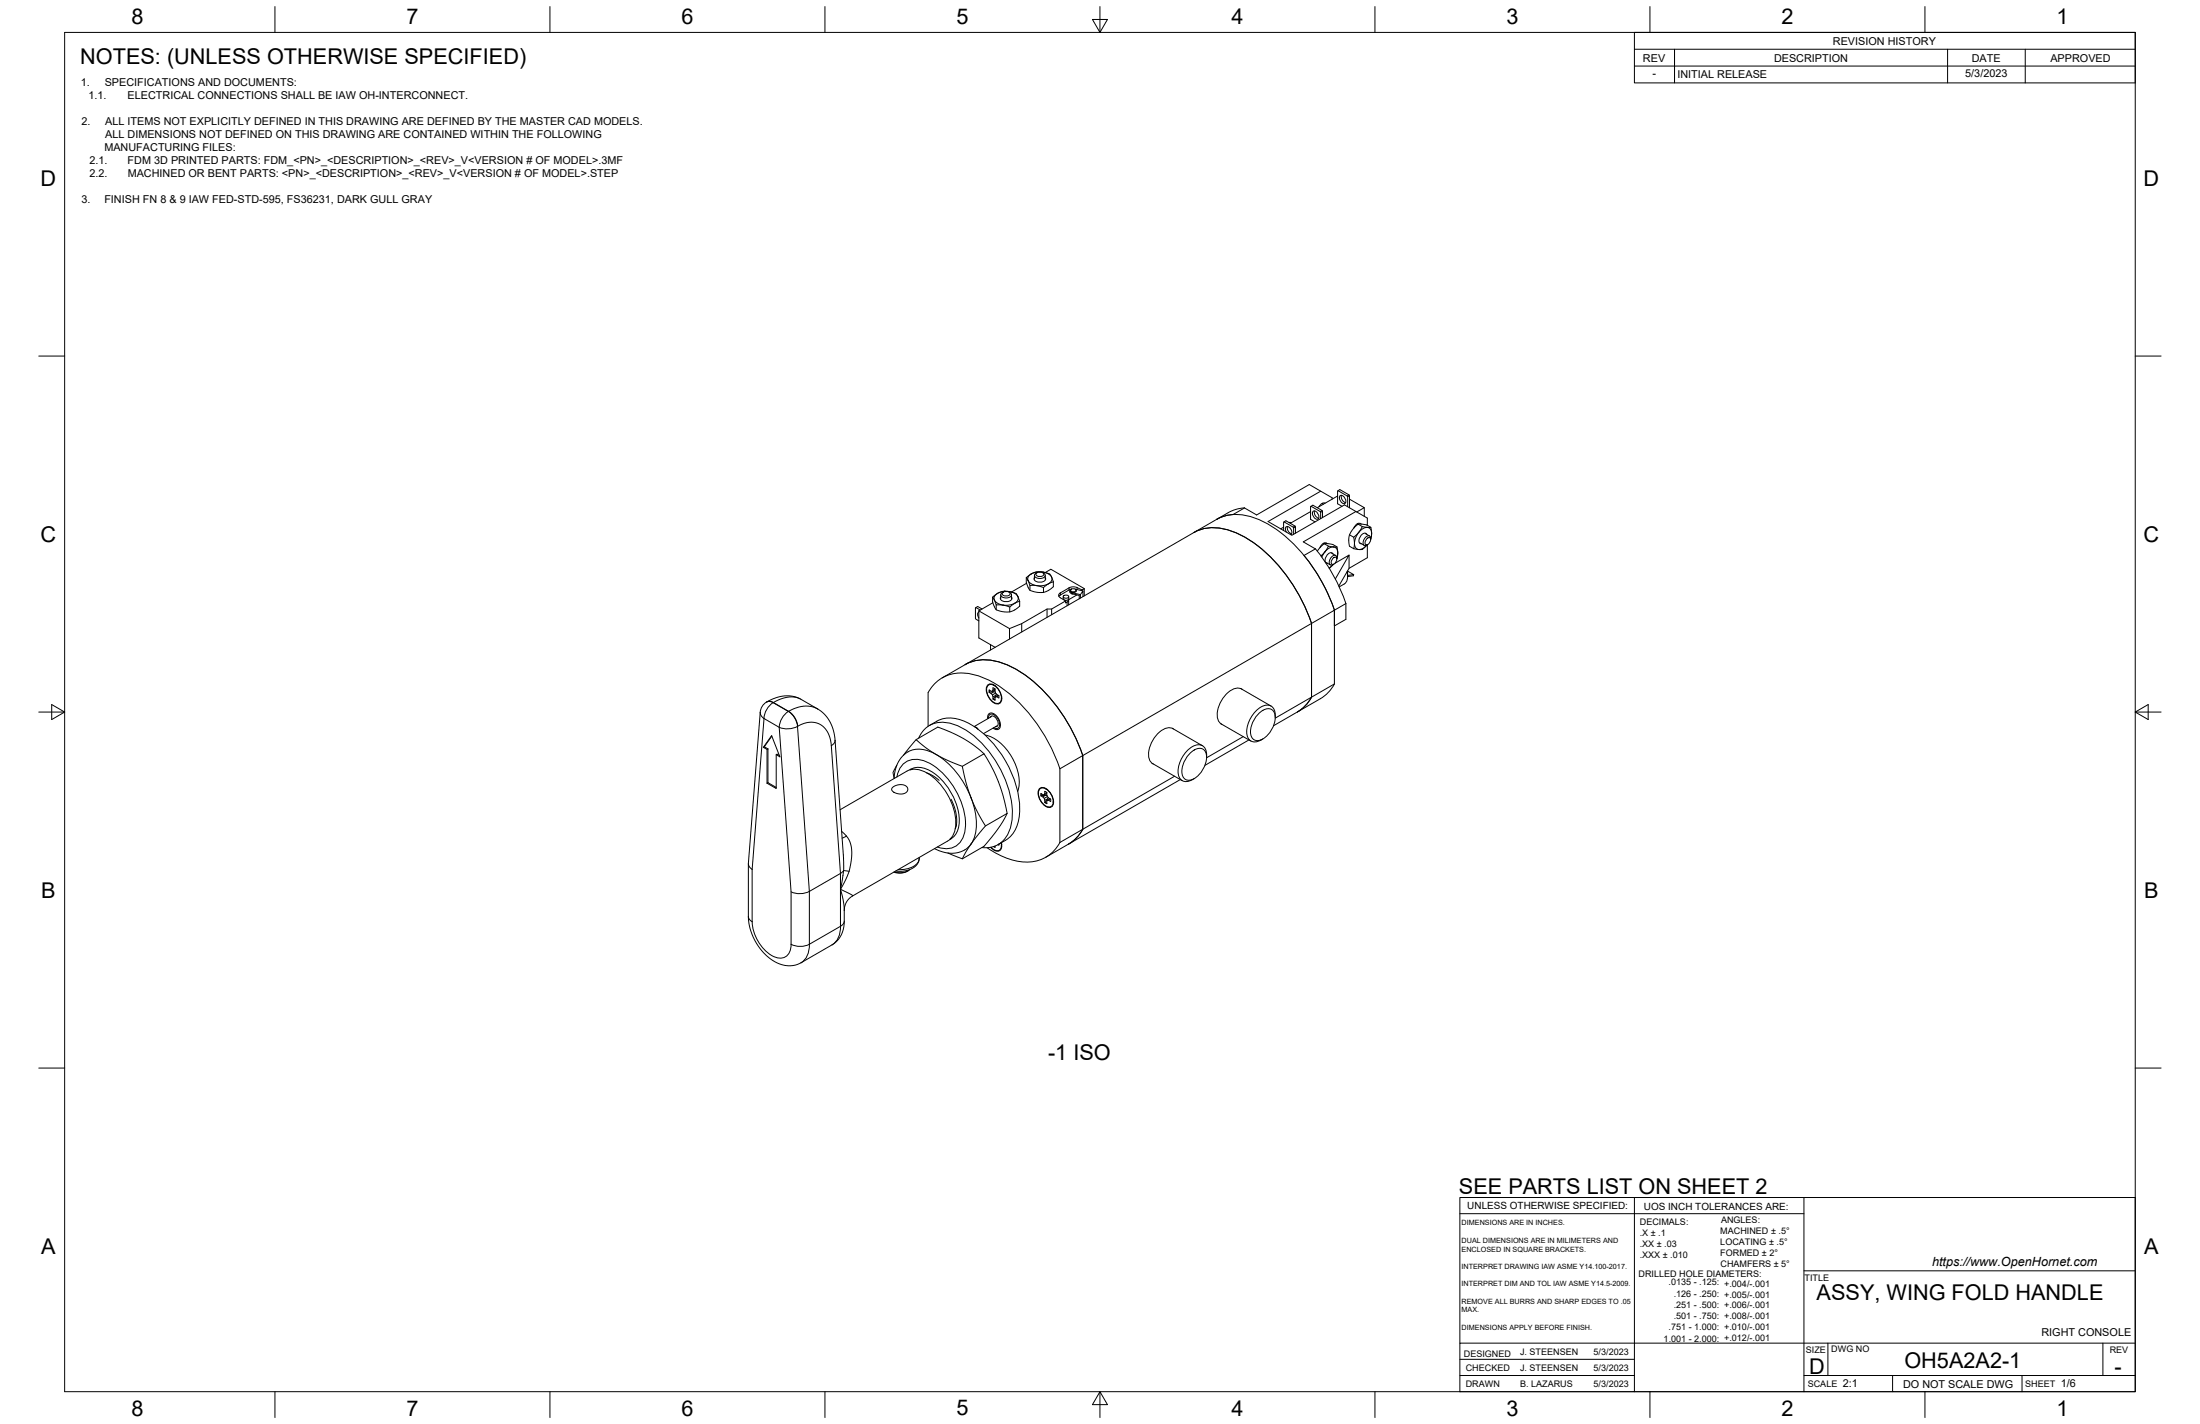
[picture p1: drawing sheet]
<svg xmlns="http://www.w3.org/2000/svg" width="864mm" height="559mm" viewBox="0 0 864 559" stroke-linecap="round" stroke-linejoin="round" font-family="sans-serif">
<!-- layer: Visible -->
<g fill="none" stroke="#000" stroke-width=".39">
<path d="M488.5 199.3l-4.5 2.6M488.5 199.3a14.5 14.5 0 0 0-6.4 1.9l-13.4 7.8M514.6 198.7l.8-.5 3.6 2.1 .1 2.8M518.4 192.7l-20.6 12 9.3 5.4 20.7-12 8.9 5.2v2.8M520.2 197.5a2.01 2.01 0 0 0-2.4 1.3M522.9 195.9v-.6l-9-5.2-20.6 12-4.8-2.8M525.1 194.6l-8 4.6M525.3 192.6l.6-.5 3.6 2.1 .2 5.1M526 194.5a1.93 1.93 0 0 1 1.9 1 1.93 1.93 0 0 1-.1 2.1 2.25 2.25 0 0 1-1.8-3.1zM526.6 194.4a2.5 2.5 0 0 0 1.6 2.9M526.8 198.7l-1.7-1 .2-5.1 3.7 2.3v3.9M529.5 194.2l-.7 .4"/>
<path d="M529.7 195.9l5.8 3.3-2.9 1.7M529.7 194.5l-.7 .4M535.5 199.2v3.4M468.7 209l-89.9 51.8M468.7 209a18.6 18.6 0 0 1 17 .3 57.2 57.2 0 0 1 25.2 26.1l3.9 9.2M484.1 201.9a14.5 14.5 0 0 0-6.4 1.9 18.6 18.6 0 0 1 17 .3 57.2 57.2 0 0 1 25.2 26.1l3.9 9.3M503.9 208.2l.1-3.4 3.6 2.1 .2 2.8M503.9 206.9l-1.1 .6M504 204.8l.8-.4 3.6 2 .1 2.8M504.9 208.8a1.12 1.12 0 0 1-.4-1.4 1.12 1.12 0 0 1 1.4-.6 2.25 2.25 0 0 1 .9 3M505.4 206.6a2.5 2.5 0 0 0 1.6 2.9M506 205.1h.9"/>
<path d="M508.4 206.4l-.8 .5M508.5 206.8l-.7 .4M514.5 200.8l-8 4.6M515.4 200.7a1.93 1.93 0 0 1 2 .9 1.93 1.93 0 0 1-.2 2.2 2.25 2.25 0 0 1-1.8-3.1zM516 200.5a2.5 2.5 0 0 0 1.6 2.9M516.4 215.4l-4.5 2.6a69.3 69.3 0 0 1 11.9 21.5M516.4 215.4a69.3 69.3 0 0 1 11.9 21.5M518.3 214.5l.1 .1M518.4 203.5l-.2-2.8-3.7-1.9v5l1.7 1M519 200.3l-.8 .4M519.1 200.6l-.7 .4M519.8 213.4l1.7 .9"/>
<path d="M520.9 213.3a1.97 1.97 0 0 0-2.8 1.6M522.7 217.1l1.6 .9M523.3 217.4a1.6 1.6 0 0 0-2.7 .9 1.6 1.6 0 0 0 .5 2.8M523.3 219l1-.4a1.69 1.69 0 0 1 .1 1.9 1.69 1.69 0 0 1-1.6 .8l-.2-1zM523.4 214.6l-.6-.1a1.21 1.21 0 0 0-1.3-.1 1.21 1.21 0 0 0-.7 1.1l-2.3 2.6M523.4 214.6l.5 .1a.82 .82 0 0 1 1 .1 .82 .82 0 0 1 .1 1l.1 1.2M523.5 214.6a5.9 5.9 0 0 0-4.6 4M523.5 214.6l1.2 .7 .4 1.7M524.8 219v.4M524.8 219l-.3-.9a2.31 2.31 0 0 0-2.7 2.6l.3 .9h1.2M524.8 214.6l-1.6-.9-2.6-.4a5 5 0 0 0-3.2 2.6l-.3 .4M525.1 217l-.3 2.2"/>
<path d="M525.1 217l-.3 2M529.6 217.8v5.2l-4.1 7M529.7 209.9l1.7 .9M531.4 215.3l2 .3M531.6 206.9h.1M531.7 213.2l-.3 2.1M531.7 213.3l.4 1.6 1.3 .7M532.3 200.7l-20.7 11.9 4.8 2.8M533.1 205.7l1.7 .9M533.4 208.9l-.8 .8a1.66 1.66 0 0 0-1 2.4l.1 1.1M533.4 215.6l1.6-.4 1.6-1.3-.9 .8a2.23 2.23 0 0 1-2.3 .9zM533.4 208.9l-1.4 2.5-.3 1.9"/>
<path d="M533.9 213.1l1.6 .9M534.2 205.6a1.97 1.97 0 0 0-2.8 1.6M536 209.4l1.6 .9M536.6 209.7a1.6 1.6 0 0 0-2.7 .9 1.6 1.6 0 0 0 .5 2.8M536.6 211.4l1-.4a1.69 1.69 0 0 1 .1 1.8 1.69 1.69 0 0 1-1.7 .9l-.1-1.1zM536.7 207l-.6-.1a1.21 1.21 0 0 0-1.3-.2 1.21 1.21 0 0 0-.7 1.2l-.7 1M536.7 207h.5a.81 .81 0 0 1 1 .1 .81 .81 0 0 1 .1 1l.1 1.9-.3 1.6M536.7 213.8v5.1l-7.1 4.1M536.8 206.9l-2 .7-1.4 1.3M536.8 206.9a2.98 2.98 0 0 1 1.3 4.4M538.1 211.3v.5M538.1 211.3l-.3-.9a2.31 2.31 0 0 0-2.7 2.6l.6 1.1 1.2-.4"/>
<path d="M538.1 206.9l-1.6-.9-2.7-.4a4.3 4.3 0 0 0-2.9 2.3l-1.2 2-.3 2.5 .3 2 1.7 .9M383.1 238.4l.7-.4 1.7 1M384.2 239.7v10.6l6.4 3.7M384.8 239.4l-1.9-.9v4.2l1.3 .9M389.6 234.3v1.9l1.1 2.5a4.9 4.9 0 0 0 3.7 1.4h2.1l2.4-1.1 1.4-1.1v-1.9M389.7 236.5l-5.5 3.2M390.3 235.5a6.5 6.5 0 0 0 8 1.2M390.4 235.5l.2 .6a1.19 1.19 0 0 0 .5 1.2 1.19 1.19 0 0 0 1.3 0l2.3 .4a1.87 1.87 0 0 0 2.6-.2l1-.8M391.1 237.4v1.9M391.6 232.9l-1.2 .8a.85 .85 0 0 0-.6 .7 .85 .85 0 0 0 .4 .8l.2 .3M391.6 232.9l-1.3 1.2v1.4M392.8 234.3a1.6 1.6 0 0 0 2.2 1.8 1.6 1.6 0 0 0 2.1-1.8"/>
<path d="M392.8 233.4v1.6M393.5 232.6a1.86 1.86 0 0 1 3 .5 1.8 1.8 0 0 1-3.1-.2zM393.8 232.4l-.9 .9a2.31 2.31 0 0 0 3.6 1l.6-.7a1.21 1.21 0 0 0-1-1.2M394.7 232l-.6 .1M396.2 232.2l1.3 .2a3.5 3.5 0 0 1 2.6 3l.2 .6M396.2 232.2l-2.8-.1-1.8 .8M396.2 232.1l-2.8 .1-1.8 .7M396.2 232.1a3.5 3.5 0 0 1 3.5 2.9l-.4 .9-1 .8M396.4 238.2v1.9M397.1 233.4v1.6M400.3 236l-2 .7M402.9 226.7v1.9l1 2.5a5.5 5.5 0 0 0 4 1.4l2-.1 2.6-1.3 1-.9v-1.9"/>
<path d="M403 228.9l-6 3.4M403.6 227.9l1.5 1.3 1.9 .6M403.6 227.9l.2 .6a1.2 1.2 0 0 0 1.7 1.2l1.5 .1M404.3 229.8v1.8M404.8 225.2l-1.2 .8a.85 .85 0 0 0-.6 .8 .85 .85 0 0 0 .5 .8l.1 .3M404.8 225.2l-1.2 1.2v1.5M406.1 226.7a1.6 1.6 0 0 0 2.1 1.8 1.6 1.6 0 0 0 2.1-1.8M406.1 225.8v1.5M406.8 224.9a1.86 1.86 0 0 1 2.9 .6 1.8 1.8 0 0 1-3.1-.3zM407.1 224.7a1.06 1.06 0 0 0-1 1.1 1.06 1.06 0 0 0 1 1.1 2.22 2.22 0 0 0 3.2-1.3l-1-.9M409.4 224.5l-2.8 .1-1.8 .6M409.4 224.5l1.9 .6 1.5 1.3"/>
<path d="M409.4 224.5l1.3 .3a2.28 2.28 0 0 1 2.1 1.6M409.4 224.5h-2.6l-2 .7M409.6 230.6v1.9M410.3 225.8v1.5M410.3 224.7l2.2-1.3 13.1 7.6M411 239v3.3M412.8 226.4l.7 1.9M412.8 226.4a2.56 2.56 0 0 1-2.4 3.2l-3.4 .2M412.8 239h-1.8l-9.9 5.7-4.8 2-12.1-7M413.5 228.3l-2.7 1.3a1.76 1.76 0 0 1-2.7 .5l-1.1-.3M417.3 234.1l.1 .9a1.26 1.26 0 0 0 2.1 0v-.9M417.4 233.9a1.13 1.13 0 0 1 1.2-.4 1.13 1.13 0 0 1 .9 .9 1.13 1.13 0 0 1-1.2 .4 1.13 1.13 0 0 1-.9-.9z"/>
<path d="M418.9 236.3l-.6 .3v-.8l-5.5 3.2v2.2M419.5 237.4v-2.1l-.6 1v1.4M419.9 231.9l.1 .6 .5 .4 3.2 .8v1.3M420.2 231.6v.5M420.2 231.7a1.14 1.14 0 0 0 1.1 .8 1.14 1.14 0 0 0 1.1-.8M420.3 231.4a1.13 1.13 0 0 1 1.2-.4 1.13 1.13 0 0 1 .8 .9 1.13 1.13 0 0 1-1.1 .4 1.13 1.13 0 0 1-.9-.9zM420.5 231.2a.71 .71 0 0 0-.5 .8 .71 .71 0 0 0 .8 .6l3.3 .7M420.5 232.9l.8 .2M420.6 231.2l-4.9 2.8M422 231.2l3.1 .7M422.4 231.6v.5M422.8 233.4l-3.3 1.9"/>
<path d="M424.7 231.8v-.3l.9-.5v2.8M424.7 231.5l-2.4-1.1-1.6-.1-4.5 2.3a1.02 1.02 0 0 0-.7 1 1.02 1.02 0 0 0 .7 1l2.1 1.2M425.1 234.1v-2.2l-1 1.4v1.4M520.6 220.7l1.6 1M523.3 221.6l-1.5 1.4M523.3 221.5l-1.6 1.4M523.6 221.3l-.3 .3M524.1 221l5.5-3.2-5.4 9.4M528.3 236.9v6.1l-4.5 2.6v-6.1M528.3 236.9l-4.5 2.6M528.8 224.4a4.1 4.1 0 0 1-1.1 4.8l-2 1.1M528.9 224.1l.1 2.2 2.3-.3 .1-.5"/>
<path d="M529 224.1l2.4 1.4-2.4 .3M384.3 240.2a1.57 1.57 0 0 0 0 2.3M388.8 253v2.1M396.3 246.7v4.1M401.1 244.7v3.3M514.8 244.6l9-5.1v28.9l-9 5.2M514.8 244.6v29M303.6 275.7l-1.6-.5a4 4 0 0 0-3.6 4.3l-4.6 59.3 .3 1.3 1.2 1.1M314.1 274.3l-3.1-1.1-2.9-.1-3.3 .6-3.7 1.7M314.4 274.4l7.1 4.2 2.8 2.5 1.4 2 1.1 2.3 1 5.1M364.3 271.8v13.2M364.3 271.8a15.2 15.2 0 0 1 18.7-6.9 47.4 47.4 0 0 1 23.8 18.8 69.2 69.2 0 0 1 9.3 18"/>
<path d="M378.8 260.8l-8.9 5.2M378.8 260.8a18.6 18.6 0 0 1 17.1 .3 57.2 57.2 0 0 1 25.2 26.1l3.9 9.3M387.7 268.9a2.94 2.94 0 0 1 4.2 1.5 4.8 4.8 0 0 1 .8 5.4 2.94 2.94 0 0 1-4.2-1.5 4.8 4.8 0 0 1-.8-5.4zM387.9 268.9a3.4 3.4 0 0 1 4.4 2.2 3.4 3.4 0 0 1-.3 4.9 5.1 5.1 0 0 1-4.7-4.6 2.64 2.64 0 0 1 .6-2.5zM388.3 271.7a2.13 2.13 0 0 1 1.5 2.6M388.4 270.8a.54 .54 0 0 0 .1 .7 .54 .54 0 0 0 .7 0l1.5 .1M388.4 271.6l-.1-.8 1.3 .5 .2-1.4 .8 .5a2.14 2.14 0 0 0 1.5 2.6M389.8 268.8l1 .4M389.9 274.2l-.1 .1M389.9 274.2l.7 .4M390.1 271.5l-1.1 .6M390.6 270.8l-1 .5"/>
<path d="M390.6 270.4l-.8 .4M390.8 272l-1.2 .7M390.9 272.9l-1.1 .5M391.1 272.3l-1.2 1.9M391.3 273.5l.8-.5v.9l-1.3-.5-.2 1.4-.8-.5M391.7 272.8l-.9 .6M393.2 273.4l-.1 1M487.2 270.3l11.7 6.8M487.6 270.5a5.6 5.6 0 0 0-6.8 2.5 10.3 10.3 0 0 0-2.5 9.9l1.4 1.4M494.2 279.9l.7-.6a3.1 3.1 0 0 1 5.4 .5 9.6 9.6 0 0 1-6.3 10.8 3.1 3.1 0 0 1-3.1-4.4l.9-2.9zM509.3 279.4l-9.4 5.4M514.8 273.6v-29l-89.8 51.9"/>
<path d="M514.8 273.6l-14.2 8.2M514.8 273.6a14.9 14.9 0 0 1-5.5 5.8M523.8 268.4a14.9 14.9 0 0 1-5.5 5.8l-9 5.2M299.7 293.3l3.2-4.6 3.2 8.3-1.4-.8 .4-.2 .8 .5M300 293.1l-.3 .2 1.4 .8M301.5 293.9v13.2l3.2 1.9M301.5 293.9l-.4 .2v13.2M303 288.9l-3 4.2 1.5 .8M304.7 296.2v13.2l-3.6-2.1M327.8 290.5l3.2 45M354.6 296.4l5-6.2 3.7 3.1 3.7 2.5 4.5 2.4 5.5 2.2a.9 .9 0 0 1 .9 1.2l1.5 6.2 1.8 5.3M359.6 290.2l8.5-4.9 5 2 5.2 2.6 4.3 2.8 3.7 3.1"/>
<path d="M360.6 289.6a10.2 10.2 0 0 1 13.8-5.4 36.9 36.9 0 0 1 19.2 19.5 31.6 31.6 0 0 1 3 21.2 10 10 0 0 1-11.2 7.7M364.8 284.7a13.2 13.2 0 0 1 15.6-.8 41.7 41.7 0 0 1 19.9 34.4 13.3 13.3 0 0 1-8.5 13.1M382.6 285.2l1.2 .9M383.1 285.4h.1M383.1 285.4l.8 .7M386.7 288.5a18.4 18.4 0 0 1 12.2 12.3 14.6 14.6 0 0 1 .6 9.8M387.7 282a1.73 1.73 0 0 1 .9-2.1 1.73 1.73 0 0 1 2.2 .7 4.4 4.4 0 0 1 1.4 5.4l-1.3 .3-1.1-.6M388 281.9a1.45 1.45 0 0 1 .8-1.6 1.45 1.45 0 0 1 1.8 .5 3.9 3.9 0 0 1 1.3 4.8 1.49 1.49 0 0 1-1.8-.1M388.7 281.5a1.6 1.6 0 0 1 2.7 .9 1.6 1.6 0 0 1-.6 2.8M389.3 281.2l-6.9 3.9M391.4 284.8l-5.3 3.1M425 296.5v28.9"/>
<path d="M452.3 299.6l11.8 6.7M460.2 285.8l11.8 6.8M460.7 286.1a5.6 5.6 0 0 0-6.9 2.5 10.3 10.3 0 0 0-2.4 9.9l1.3 1.3M467.3 295.5l.7-.7a3.1 3.1 0 0 1 5.3 .5 9.6 9.6 0 0 1-6.2 10.9 3.1 3.1 0 0 1-3.1-4.4l.9-2.9zM473.6 296.2v.9M473.7 296.2a3.4 3.4 0 0 0-1.7-3.6 3.4 3.4 0 0 0-4 .4 11.6 11.6 0 0 0-5.3 11.6 3.3 3.3 0 0 0 5.4 1.4l.7-.5M479.2 284l11.8 6.8M488 289.1l-14.4 8.3M490.3 290.4l-17.3 10M500.6 281.6a3.6 3.6 0 0 0-3.8-4.8 11.2 11.2 0 0 0-7.1 12.2 3.3 3.3 0 0 0 5.3 1.4l.7-.4M301.5 307.1l-.4 .2M329.8 317.8l26.2-15.2a8.8 8.8 0 0 1 9.7 1.9 24.3 24.3 0 0 1 9.4 20.2 7 7 0 0 1-3.2 5.4l-37.8 21.8-2 2.5-.7 2.9"/>
<path d="M350.3 309.1l1.4-.9 2.4-.3 1.5 .5 .6 .7 .2 .7-.3 .7-.8 .7-2.4 .4-1.5-.4-1.1-.8-.3-.6zM351 305.5a11.8 11.8 0 0 1 5.5-10.5 11.8 11.8 0 0 1 12.2 1.8 35.2 35.2 0 0 1 12.5 16.3M352 300.3l-1 1.9a2.35 2.35 0 0 0-.1 2.6l.1 .6M357.7 301.8l-.5 .3a8.5 8.5 0 0 1 9.8 1.6 24.2 24.2 0 0 1 9.4 20.1l-.9 3a5.7 5.7 0 0 1-2.6 2.6l.5-.3M363.7 303.3l2.5 1.1 2.5 1.8M373.3 313.6l1.3 3 .9 3.7v3.3l-.5 1.6M377.8 300.7l8.5-4.9 3.1 5.3 2.5 5.7 2 6.1 1.5 6.3-8.6 4.9M381.2 313.1l2.6 5.7 3 5.3-5.6 7.1M381.2 313.1a21.9 21.9 0 0 1 .5 17.2l-.5 .9M395.4 319.2l-3.5 5.8-5.6 7.1-8.5 4.9M408 309.5a2.94 2.94 0 0 1 4.2 1.5 4.8 4.8 0 0 1 .9 5.4 2.94 2.94 0 0 1-4.3-1.5 4.8 4.8 0 0 1-.8-5.4zM408.3 309.5a3.4 3.4 0 0 1 4.3 2.2 3.4 3.4 0 0 1-.2 4.9 5.1 5.1 0 0 1-4.7-4.6 2.64 2.64 0 0 1 .6-2.5z"/>
<path d="M408.6 312.3a2.13 2.13 0 0 1 1.5 2.6M408.7 311.5l-.1 .8M410.1 314.9l.8 .5M410.2 309.4l.9 .4M410.3 314.8l-.2 .1M410.3 314.8l.6 .4M410.4 312.1l-1 .6M410.9 311a2.18 2.18 0 0 0 1.5 2.6l-.7 .5M410.9 311.4l-1 .5M410.9 311l-.8 .4M410.9 311l-.8-.5-.2 1.4-1.3-.5v.9M411 312.2h-2.3"/>
<path d="M411.1 312.6l-1.2 .7M411.2 313.5l-1.1 .5M411.4 312.9l-1.1 2M412 313.4l-.9 .6M412.4 314.5l-1.3-.5-.2 1.4M412.4 313.6v.9M413.5 314l-.1 1M416.1 301.7l8.9-5.2v28.9l-8.9 5.2M416.1 301.7v28.9M461.1 304.6l-36.1 20.8M463.3 305.9l-52.8 30.5M293.8 339v21.1l.5 3.7 1.3 3.7 2.1 3.8 2.2 2.7 2.6 2.3 2.4 1.5 2.6 .9 2.8 .3 2.6-.5 14.1-7.9 1.8-1.6 1.3-1.8a12 12 0 0 0 1.3-5.8v-4.1"/>
<path d="M360.8 336.5l-.2 1.6-.4 .9-1.8 1.6-2.9 1.1-3.9 .1M381.2 331.2l-3 4.9a.88 .88 0 0 1-.6 .9 .88 .88 0 0 1-1-.4l-4.5-1.9M381.2 331.2a10.7 10.7 0 0 1-14 2l-.3-.2M390.2 332.1l.4 .3M390.6 332v.5l-.6-.3M392.1 331.2v.4l-.3-.2M393 330.7a1.99 1.99 0 0 1-.2 2.3 1.99 1.99 0 0 1-2.2 .7l-1.6-1.2M393.1 330.7a2.11 2.11 0 0 1 0 2.4 2.11 2.11 0 0 1-2.2 .8l-2-1.4M393.2 331.2l-.1 1M416.1 330.6a14.9 14.9 0 0 1-17.6 7.1l-5.4-1.8-5.6-3.3M425 325.4a14.9 14.9 0 0 1-5.5 5.8M317.7 349.8a8.3 8.3 0 0 1-7.2 .2"/>
<path d="M329.9 342.8l-12.2 7M330.9 343.5h.1M331.1 342.2h.1M333.3 341.9l-2.1-.3-1.3 1.1M334.6 351.6l-.4-.5-4.3-2.1 1.1 4.1 .4 4.2M356.5 341.7a6.2 6.2 0 0 1-5.6 .5M357.2 341.2a6.8 6.8 0 0 1-6.2 1"/>
</g>
<!-- layer: Visible Narrow -->
<g fill="none" stroke="#000" stroke-width=".39">
<path d="M519 197.5l.5 .4M519.5 213.2l.3 .2M532.8 205.5l.3 .2M416.2 232.7v.8M419.7 230.7v.8M420.8 232.6v.4M422.8 230.6v.8M298.4 279.5l.4 1.3 1.1 1.2M301 275.5l1.1-.3 1.4 .5M303.5 275.7l6 3.5M303.5 275.7a8 8 0 0 0-3.6 6.3M303.6 275.7l5.9 3.5"/>
<path d="M303.6 275.7h-.1M309.5 279.2a8 8 0 0 1 3.6 5.8M309.5 279.2a8 8 0 0 0-3.6 6.2M314.4 274.4l-2.1-.8-2.3-.1-2.6 .5-3.8 1.7M321 278.2l-2.7-1-2.8-.1-3.4 .8-2.5 1.2 1.4 1.2 1.1 1.5 .8 1.9 .2 1.4M299.9 282l6 3.4M299.9 282l-4.6 59.2v20.5M305.9 285.4l4.6 64.6v20.5M313.1 285.1l4.6 64.7v20.7l12.2-7M313.1 285a8.6 8.6 0 0 1-7.2 .4M313.1 285l2.2-1 2.1-.5h2.4l1.6 .5a10.1 10.1 0 0 1 4.9 8.6M326.3 292.6l3.6 50.2v20.7"/>
<path d="M327.8 290.5l-.4 1.2-1.1 .9M352.1 304.9a7.6 7.6 0 0 1 11.3-6.1 28.8 28.8 0 0 1 15.5 26.8 7.6 7.6 0 0 1-10.9 6.8M330.4 326.2l1.9 1.9M331 335.5l.2 6.1M332.3 328.1l1 1.5 .8 2.2 .2 4.9a25.6 25.6 0 0 1-4.4 12.3l1.2-7.3M332.3 328.1l-1.7 .8M360.8 336.9a5.9 5.9 0 0 1-5.9 4.3l-2.3 .1M293.8 359.6l.4 1.2 1.1 .9M295.3 361.7a16.1 16.1 0 0 0 9.6 14.1 4.2 4.2 0 0 0 5.6-4.1v-1.2M310.5 370.5a8 8 0 0 0 7.2 0 8.1 8.1 0 0 1-3.3 7.3M330 363.5a8.1 8.1 0 0 1-3.3 7.2M331.4 361.4l-.4 1.1-1.1 1"/>
</g>
<!-- layer: Border -->
<g fill="none" stroke="#000" stroke-width=".39">
<path d="M25.4 12.7h812.8v533.4h-812.8zM107.9 2.6v10.1M215.9 2.6v10.1M323.8 2.6v10.1M428.8 7.6h5.9l-2.9 5.1zM431.8 2.6v10.1M539.7 2.6v10.1M647.7 2.6v10.1M755.6 2.6v10.1M15.2 139.7h10.2M838.2 139.7h10.1M15.2 279.4h10.2"/>
<path d="M20.3 276.5l5.1 2.9-5.1 3zM838.2 279.4l5.1-2.9v5.9zM838.2 279.4h10.1M15.2 419.1h10.2M838.2 419.1h10.1M107.9 546.1v10.2M215.9 546.1v10.2M323.8 546.1v10.2M431.8 546.1l2.9 5.1h-5.9zM431.8 546.1v10.2M539.7 546.1v10.2M647.7 546.1v10.2"/>
<path d="M755.6 546.1v10.2"/>
</g>
<!-- layer: Titleblock -->
<path d="M573.1 476.3h135M641.6 469.9v76.2M708.1 469.9v76.2M708.1 498.7h130.1M573.1 527.1v-57.2h265.1v76.2h-265.1v-19h265.1M573.1 539.8h68.5M573.1 533.4h68.5M708.1 539.8h130.1M717.5 527.1v12.7M742.9 539.8v6.3M793.7 539.8v6.3M825.5 527.1v12.7" fill="none" stroke="#000" stroke-width=".39"/>
<!-- layer: Revision Tables -->
<path d="M641.6 12.7h196.6v19.8h-196.6zM641.6 19.3h196.6M657.3 19.3v13.2M764.5 19.3v13.2M795 19.3v13.2M641.6 25.9h196.6" fill="none" stroke="#000" stroke-width=".39"/>
<g font-size="8.5">
<text x="51.6" y="9.4">8</text>
<text x="159.5" y="9.4">7</text>
<text x="267.5" y="9.4">6</text>
<text x="375.4" y="9.3">5</text>
<text x="483.4" y="9.4">4</text>
<text x="591.3" y="9.4">3</text>
<text x="699.3" y="9.4">2</text>
<text x="807.2" y="9.4">1</text>
<text x="31.5" y="25">NOTES: (UNLESS OTHERWISE SPECIFIED)</text>
<text x="16" y="72.9">D</text>
<text x="841.4" y="72.9">D</text>
<text x="16" y="212.6">C</text>
<text x="841.4" y="212.6">C</text>
<text x="16.2" y="352.3">B</text>
<text x="841.7" y="352.3">B</text>
<text x="411.4" y="415.9">-1 ISO</text>
<text x="572.7" y="468.7">SEE PARTS LIST ON SHEET 2</text>
<text x="16.2" y="492">A</text>
<text x="841.7" y="492">A</text>
<text x="713.1" y="510">ASSY, WING FOLD HANDLE</text>
<text x="710.1" y="539.1">D</text>
<text x="747.6" y="536.7">OH5A2A2-1</text>
<text x="830.1" y="539.1">-</text>
<text x="51.6" y="555.5">8</text>
<text x="159.5" y="555.5">7</text>
<text x="267.5" y="555.5">6</text>
<text x="375.4" y="555.4">5</text>
<text x="483.4" y="555.5">4</text>
<text x="591.3" y="555.5">3</text>
<text x="699.3" y="555.5">2</text>
<text x="807.2" y="555.5">1</text>
</g>
<text font-size="5" x="758.4" y="496.8">https://www.OpenHornet.com</text>
<g font-size="4.3">
<text x="719.5" y="17.6">REVISION HISTORY</text>
<text x="644.9" y="24.2">REV</text>
<text x="696.4" y="24.2">DESCRIPTION</text>
<text x="774" y="24.2">DATE</text>
<text x="804.9" y="24.2">APPROVED</text>
<text x="31.7" y="33.7">1.</text>
<text x="41.1" y="33.7">SPECIFICATIONS AND DOCUMENTS:</text>
<text x="648.7" y="30.2">-</text>
<text x="658.5" y="30.6">INITIAL RELEASE</text>
<text x="771.5" y="30.3">5/3/2023</text>
<text x="34.7" y="38.9">1.1.</text>
<text x="50.1" y="38.9">ELECTRICAL CONNECTIONS SHALL BE IAW OH-INTERCONNECT.</text>
<text x="32" y="49.1">2.</text>
<text x="41.3" y="49.1">ALL ITEMS NOT EXPLICITLY DEFINED IN THIS DRAWING ARE DEFINED BY THE MASTER CAD MODELS.</text>
<text x="41" y="59.3">MANUFACTURING FILES:</text>
<text x="41.3" y="54.2">ALL DIMENSIONS NOT DEFINED ON THIS DRAWING ARE CONTAINED WITHIN THE FOLLOWING</text>
<text x="35.1" y="64.5">2.1.</text>
<text x="50.1" y="64.5">FDM 3D PRINTED PARTS: FDM_&lt;PN&gt;_&lt;DESCRIPTION&gt;_&lt;REV&gt;_V&lt;VERSION # OF MODEL&gt;.3MF</text>
<text x="35.1" y="69.6">2.2.</text>
<text x="50.1" y="69.6">MACHINED OR BENT PARTS: &lt;PN&gt;_&lt;DESCRIPTION&gt;_&lt;REV&gt;_V&lt;VERSION # OF MODEL&gt;.STEP</text>
<text x="32" y="79.8">3.</text>
<text x="41" y="79.8">FINISH FN 8 &amp; 9 IAW FED-STD-595, FS36231, DARK GULL GRAY</text>
<text x="801.4" y="524.4">RIGHT CONSOLE</text>
<text x="723.4" y="544.5">2:1</text>
<text x="747" y="544.7">DO NOT SCALE DWG</text>
<text x="809" y="544.5">1/6</text>
</g>
<g font-size="3.9">
<text x="576" y="474.6">UNLESS OTHERWISE SPECIFIED:</text>
<text x="645.3" y="474.7">UOS INCH TOLERANCES ARE:</text>
</g>
<g font-size="3.5">
<text x="643.7" y="485">.X ± .1</text>
<text x="643.7" y="480.8">DECIMALS:</text>
<text x="675.3" y="484.3">MACHINED ± .5°</text>
<text x="675.6" y="480">ANGLES:</text>
<text x="643.7" y="489.3">.XX ± .03</text>
<text x="675.3" y="488.6">LOCATING ± .5°</text>
<text x="643.7" y="493.5">.XXX ± .010</text>
<text x="675.3" y="492.8">FORMED ± 2°</text>
<text x="675.4" y="497.1">CHAMFERS ± 5°</text>
<text x="643.2" y="501.1">DRILLED HOLE DIAMETERS:</text>
<text x="708.4" y="502.7">TITLE</text>
<text x="655" y="504.4">.0135 - .125: +.004/-.001</text>
<text x="657" y="508.8">.126 - .250: +.005/-.001</text>
<text x="657" y="513.2">.251 - .500: +.006/-.001</text>
<text x="657" y="517.7">.501 - .750: +.008/-.001</text>
<text x="653.1" y="526.5">1.001 - 2.000: +.012/-.001</text>
<text x="655" y="522.1">.751 - 1.000: +.010/-.001</text>
<text x="574.6" y="532.3">DESIGNED</text>
<text x="596.7" y="531.6">J. STEENSEN</text>
<text x="625.6" y="531.6">5/3/2023</text>
<text x="708.9" y="530.9">SIZE</text>
<text x="718.9" y="530.5">DWG NO</text>
<text x="828.2" y="530.9">REV</text>
<text x="575.4" y="537.9">CHECKED</text>
<text x="596.7" y="537.9">J. STEENSEN</text>
<text x="625.6" y="537.9">5/3/2023</text>
<text x="575.4" y="544.3">DRAWN</text>
<text x="596.7" y="544.3">B. LAZARUS</text>
<text x="625.6" y="544.3">5/3/2023</text>
<text x="709.6" y="544.2">SCALE</text>
<text x="795" y="544.2">SHEET</text>
</g>
<g font-size="2.8">
<text x="573.7" y="480.9">DIMENSIONS ARE IN INCHES.</text>
<text x="573.7" y="487.7">DUAL DIMENSIONS ARE IN MILIMETERS AND</text>
<text x="573.7" y="491.1">ENCLOSED IN SQUARE BRACKETS.</text>
<text x="573.7" y="497.9">INTERPRET DRAWING IAW ASME Y14.100-2017.</text>
<text x="573.7" y="504.7">INTERPRET DIM AND TOL IAW ASME Y14.5-2009.</text>
<text x="573.7" y="511.6">REMOVE ALL BURRS AND SHARP EDGES TO .05</text>
<text x="573.7" y="514.9">MAX.</text>
<text x="573.7" y="521.8">DIMENSIONS APPLY BEFORE FINISH.</text>
</g>
</svg>
